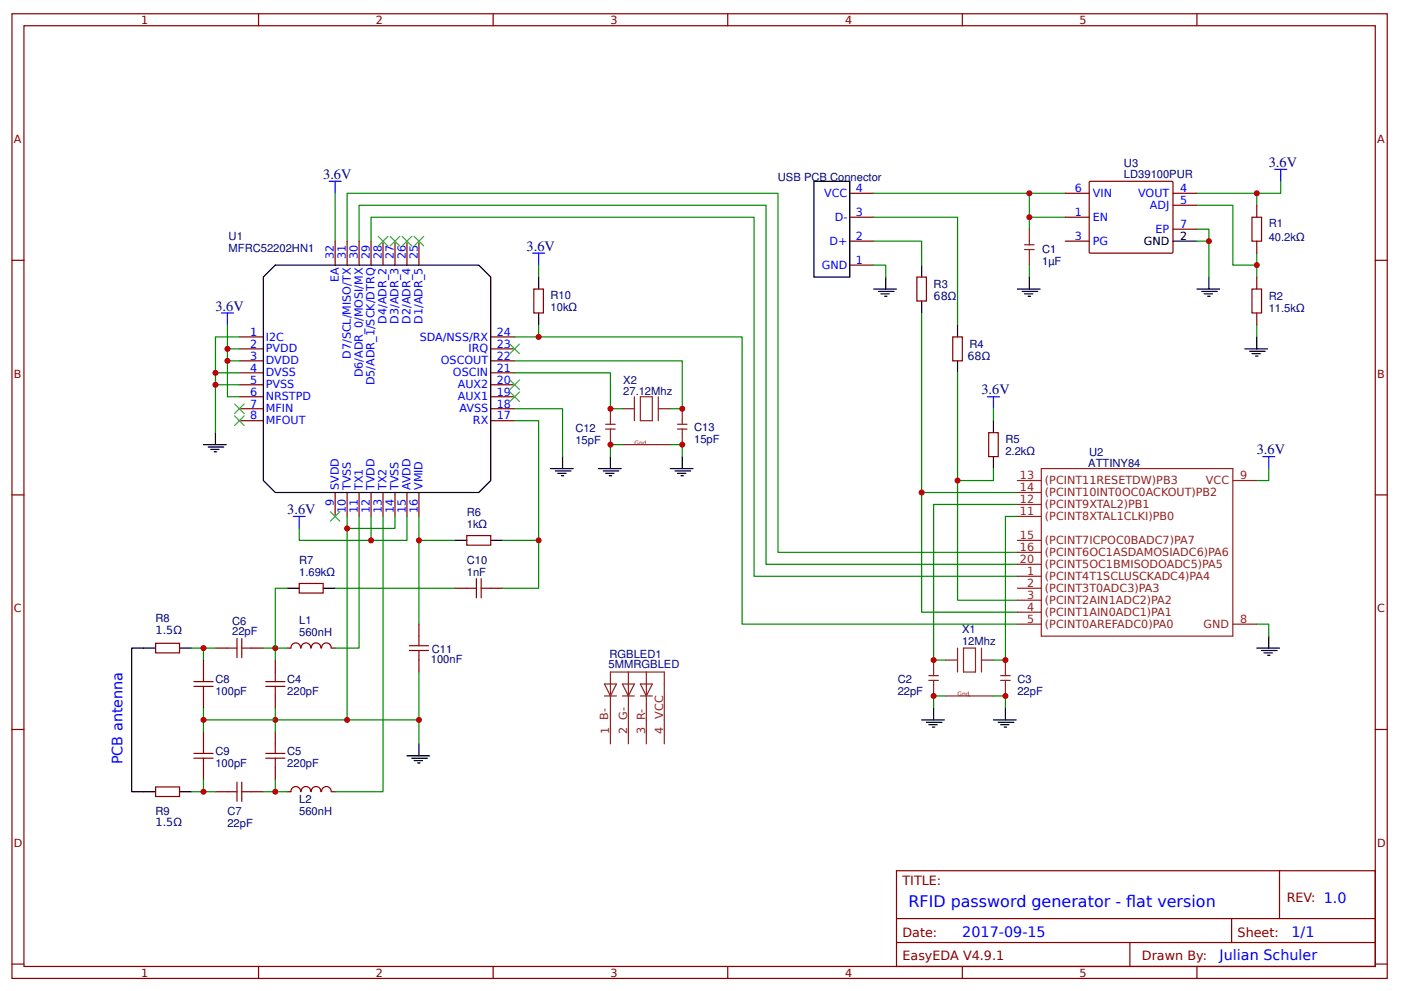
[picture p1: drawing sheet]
<svg xmlns="http://www.w3.org/2000/svg" width="310mm" height="219mm" viewBox="0 0 310 219" stroke-linecap="round" stroke-linejoin="round" font-family="sans-serif">
<g fill="none" stroke="#800" stroke-width=".26">
<path d="M2.6 3h304.1v213.3h-304.1zM5.3 5.7h298.7v208h-298.7zM57.1 3v2.7M109 3v2.7M160.9 3v2.7M212.7 3v2.7M264.6 3v2.7M2.6 57.5h2.7M304 57.5h2.7M2.6 109.4h2.7M304 109.4h2.7M2.6 161.3h2.7"/>
<path d="M304 161.3h2.7M198.2 192.5h105.8v21.2h-105.8zM282.8 192.5v10.6M2.6 213.1h2.7M57.1 213.7v2.6M109 213.7v2.6M160.9 213.7v2.6M198.2 203.1h105.8M198.2 208.4h105.8M212.7 213.7v2.6M249.8 208.4v5.3M264.6 213.7v2.6"/>
<path d="M272.3 203.1v5.3M304 213.1h2.7"/>
</g>
<path d="M264.6 42.7h13.2v2.7M264.6 45.4h7.9v13.2h5.3v-2.6M277.8 58.6v2.7" fill="none" stroke="#080" stroke-width=".26"/>
<circle cx="277.8" cy="58.6" r=".66" fill="#c00"/>
<path d="M227.5 48v2.7M235.5 42.7h-8v5.3h8" fill="none" stroke="#080" stroke-width=".26"/>
<circle cx="227.5" cy="48" r=".66" fill="#c00"/>
<path d="M187.9 58.6h5.2M187.9 53.3h5.2M187.9 48h5.2M187.9 42.7h5.2M202.7 61.3h2.1v5.2h-2.1zM210.6 74.5h2.1v5.3h-2.1zM218.5 95.6h2.2v5.3h-2.2z" fill="none" stroke="#800" stroke-width=".26"/>
<g fill="none" stroke="#000" stroke-width=".26">
<path d="M179.9 40.1h8v21.2h-8zM203.7 58.6v2.7M193.1 63.9h5.1M194.2 64.4h3.4M194.7 65h1.9M195.5 65.5h.6M195.8 61.3v2.6M203.7 66.5v2.7M211.7 71.8v2.7M211.7 79.8v2.6M224.9 63.9h5M226 64.4h3.4"/>
<path d="M226.5 65h1.8M227.3 65.5h.5M227.5 61.3v2.6M264.6 63.9h5M265.6 64.4h3.5M266.2 65h1.8M267 65.5h.5M267.2 61.3v2.6M275.2 77.1h5M276.2 77.7h3.5M276.8 78.2h1.8M277.5 78.7h.6"/>
<path d="M277.8 74.5v2.6M219.6 93v2.6M219.6 100.9v2.7M203.7 159.1h5.1M204.8 159.7h3.4M206.4 156.5v2.6M219.6 159.1h5M220.7 159.7h3.4M222.2 156.5v2.6M277.8 143.3h5M278.9 143.8h3.4M279.4 144.3h1.9"/>
<path d="M280.2 144.9h.5M280.5 140.6v2.7M205.3 160.2h1.9M206.1 160.7h.5M221.2 160.2h1.8M222 160.7h.5"/>
</g>
<path d="M193.1 48h18.6v23.8M193.1 53.3h10.6v5.3M193.1 42.7h34.4M227.5 58.6v2.7M277.8 71.8v2.7M277.8 138h2.7v2.6M209 153.9h-2.6v2.6M219.6 153.9h2.6v2.6" fill="none" stroke="#080" stroke-width=".26"/>
<g fill="none" stroke="#8d2323" stroke-width=".26">
<path d="M205.3 150.4h2.1M205.3 149.4h2.1M206.4 145.9v3.5M206.4 150.4v3.5M209 145.9h2.7M209 153.9h10.6M211.7 143.3v5.3M213 143.3h2.6v5.3h-2.6zM217 143.3v5.3M217 145.9h2.6M221.2 150.4h2.1M221.2 149.4h2.1"/>
<path d="M222.2 145.9v3.5M222.2 150.4v3.5"/>
</g>
<circle cx="227.5" cy="42.7" r=".66" fill="#c00"/>
<path d="M193.1 58.6h2.7v2.7M283.1 40.1v2.6h-5.3M203.7 69.2v66.1h21.2M211.7 82.4v50.3h13.2" fill="none" stroke="#080" stroke-width=".26"/>
<path d="M281.8 37.4h2.6M283.1 37.4v2.7M279.1 100.9h2.7M280.5 100.9v2.7" fill="none" stroke="#00f" stroke-width=".26"/>
<circle cx="277.8" cy="42.7" r=".66" fill="#c00"/>
<path d="M264.6 53.3h2.6v8M264.6 50.7h2.6v2.6M280.5 103.6v2.6h-2.7" fill="none" stroke="#080" stroke-width=".26"/>
<path d="M235.5 42.7h5.3M235.5 48h5.3M235.5 53.3h5.3M240.8 40.2l.2-.1h18.2l.1 .2v15.5l-.3 .2-18.1-.1-.1-.2zM259.3 42.7h5.3M259.3 45.4h5.3M259.3 50.7h5.3" fill="none" stroke="#800" stroke-width=".26"/>
<path d="M259.3 53.3h5.3" fill="none" stroke="#000" stroke-width=".26"/>
<circle cx="267.2" cy="53.3" r=".66" fill="#c00"/>
<path d="M276.8 48h2.1v5.3h-2.1zM276.8 63.9h2.1v5.3h-2.1zM58.7 151.7h4.3M58.7 150.7h4.3M60.9 148.6v2.1M60.9 151.7v2.2M58.7 167.6h4.3M58.7 166.6h4.3M60.9 164.4v2.2M60.9 167.6v2.1" fill="none" stroke="#a00000" stroke-width=".26"/>
<g fill="none" stroke="#800" stroke-width=".26">
<path d="M74.1 53.3v5.3M76.7 53.3v5.3M79.4 53.3v5.3M82 53.3v5.3M84.7 53.3v5.3M87.3 53.3v5.3M90 53.3v5.3M92.6 53.3v5.3M277.8 45.4v2.6M277.8 53.3v2.7M52.9 74.5h5.3M52.9 77.1h5.3"/>
<path d="M52.9 79.8h5.3M108.5 74.5h5.3M108.5 77.1h5.3M108.5 79.8h5.3M277.8 61.3v2.6M277.8 69.2v2.6M52.9 82.4h5.3M52.9 85.1h5.3M52.9 87.7h5.3M52.9 90.4h5.3M52.9 93h5.3M108.5 82.4h5.3"/>
<path d="M108.5 85.1h5.3M108.5 87.7h5.3M108.5 90.4h5.3M108.5 93h5.3M74.1 108.9v5.3M76.7 108.9v5.3M79.4 108.9v5.3M82 108.9v5.3M84.7 108.9v5.3M87.3 108.9v5.3M90 108.9v5.3M92.6 108.9v5.3"/>
<path d="M60.9 145.9v2.7M60.9 153.9v2.6M63.5 143.3h.8M64.3 143.3a1.06 1.06 0 0 1 1.1-1.2 1.06 1.06 0 0 1 1 1.2M66.6 143.3a1.06 1.06 0 0 1 1-1.2 1.06 1.06 0 0 1 1.1 1.2M68.8 143.3a1.06 1.06 0 0 1 1.1-1.2 1.06 1.06 0 0 1 1 1.2M71.1 143.3a1.06 1.06 0 0 1 1-1.2 1.06 1.06 0 0 1 1.1 1.2M73.3 143.3h.8M60.9 161.8v2.6M60.9 169.7v2.7M63.5 175h.8M64.3 175a1.06 1.06 0 0 1 1.1-1.1 1.06 1.06 0 0 1 1 1.1"/>
<path d="M66.6 175a1.06 1.06 0 0 1 1-1.1 1.06 1.06 0 0 1 1.1 1.1M68.8 175a1.06 1.06 0 0 1 1.1-1.1 1.06 1.06 0 0 1 1 1.1M71.1 175a1.06 1.06 0 0 1 1-1.1 1.06 1.06 0 0 1 1.1 1.1M73.3 175h.8"/>
</g>
<path d="M60.9 58.6h44.9l2.7 2.7v44.9l-2.7 2.7h-44.9l-2.7-2.7v-44.9zM45 98.3h5M46 98.8h3.5M46.6 99.4h1.8M47.4 99.9h.5M47.6 95.6v2.7M90 167.1h5M91 167.6h3.5M91.5 168.1h1.9M92.3 168.7h.6M92.6 164.4v2.7" fill="none" stroke="#000" stroke-width=".26"/>
<g fill="#000" stroke="#3c3" stroke-width=".26">
<path d="M83.6 52.3l2.1 2.1zM83.6 54.4l2.1-2.1z"/>
<path d="M86.3 52.3l2.1 2.1zM88.4 52.3l-2.1 2.1z"/>
<path d="M88.9 52.3l2.1 2.1zM91 52.3l-2.1 2.1z"/>
<path d="M91.5 52.3l2.2 2.1zM91.5 54.4l2.2-2.1z"/>
<path d="M112.7 76.1l2.1 2.1zM114.8 76.1l-2.1 2.1z"/>
<path d="M51.9 89.3l2.1 2.1zM54 89.3l-2.1 2.1z"/>
<path d="M51.9 91.9l2.1 2.2zM51.9 94.1l2.1-2.2z"/>
<path d="M112.7 86.7l2.1 2.1zM114.8 86.7l-2.1 2.1z"/>
<path d="M112.7 84l2.1 2.1zM114.8 84l-2.1 2.1z"/>
<path d="M73 113.1l2.1 2.1zM75.1 113.1l-2.1 2.1z"/>
</g>
<path d="M48.9 69.2h2.7M50.3 69.2v2.6M64.8 114.2h2.7M66.1 114.2v2.6" fill="none" stroke="#00f" stroke-width=".26"/>
<path d="M50.3 71.8v5.3h2.6M76.7 114.2v2.6h10.6v-2.6M76.7 116.8v42.3h-15.8M79.4 114.2v29.1h-5.3M82 114.2v5.3h8v-5.3M60.9 156.5v5.3M63.5 143.3h-2.6v2.6M60.9 172.4v2.6h2.6" fill="none" stroke="#080" stroke-width=".26"/>
<circle cx="60.9" cy="159.1" r=".66" fill="#c00"/>
<path d="M74.1 42.7v10.6M50.3 77.1v2.7h2.6M52.9 74.5h-5.3v21.1M47.6 82.4h5.3M113.8 93h5.3v26.5h-8M66.1 116.8v2.7h15.9M84.7 114.2v60.8h-10.6M92.6 114.2v5.3h7.9M203.7 108.9h21.2M224.9 114.2h-2.7v31.7h-2.6M224.9 111.5h-18.5v34.4h2.6" fill="none" stroke="#080" stroke-width=".26"/>
<path d="M72.8 40.1h2.6M74.1 40.1v2.6" fill="none" stroke="#00f" stroke-width=".26"/>
<path d="M100.5 119.5h2.7M108.5 119.5h2.6" fill="none" stroke="#000" stroke-width=".26"/>
<path d="M103.2 118.4h5.3v2.1h-5.3z" fill="none" stroke="#800" stroke-width=".26"/>
<circle cx="203.7" cy="108.9" r=".66" fill="#c00"/>
<path d="M82 53.3v-5.3h84.7v79.4h58.2" fill="none" stroke="#080" stroke-width=".26"/>
<g fill="#c00">
<circle cx="222.3" cy="153.9" r=".66"/>
<circle cx="222.3" cy="145.9" r=".66"/>
<circle cx="206.4" cy="153.9" r=".66"/>
<circle cx="206.4" cy="145.9" r=".66"/>
</g>
<path d="M76.7 53.3v-10.6h95.3v79.4h52.9M79.4 53.3v-7.9h89.9v79.4h55.6" fill="none" stroke="#080" stroke-width=".26"/>
<circle cx="50.3" cy="77.1" r=".66" fill="#c00"/>
<path d="M50.3 79.8v7.9h2.6" fill="none" stroke="#080" stroke-width=".26"/>
<circle cx="50.3" cy="79.8" r=".66" fill="#c00"/>
<path d="M47.6 85.1h5.3" fill="none" stroke="#080" stroke-width=".26"/>
<g fill="#c00">
<circle cx="82" cy="119.5" r=".66"/>
<circle cx="47.6" cy="85.1" r=".66"/>
<circle cx="47.6" cy="82.4" r=".66"/>
</g>
<path d="M50.3 143.3h2.1M52.4 141.2v4.2M53.4 141.2v4.2M53.4 143.3h2.2M50.3 175h2.1M52.4 172.9v4.2M53.4 172.9v4.2M53.4 175h2.2" fill="none" stroke="#a00000" stroke-width=".26"/>
<path d="M47.6 143.3h2.7M55.6 143.3h2.6M47.6 175h2.7M55.6 175h2.6" fill="none" stroke="#800" stroke-width=".26"/>
<path d="M58.2 175h2.7" fill="none" stroke="#080" stroke-width=".26"/>
<circle cx="60.9" cy="175" r=".66" fill="#c00"/>
<path d="M58.2 143.3h2.7" fill="none" stroke="#080" stroke-width=".26"/>
<circle cx="60.9" cy="143.3" r=".66" fill="#c00"/>
<path d="M42.9 151.7h4.2M42.9 150.7h4.2M45 148.6v2.1M45 151.7v2.2M42.9 167.6h4.2M42.9 166.6h4.2M45 164.4v2.2M45 167.6v2.1" fill="none" stroke="#a00000" stroke-width=".26"/>
<path d="M45 145.9v2.7M45 153.9v2.6M45 161.8v2.6M45 169.7v2.7" fill="none" stroke="#800" stroke-width=".26"/>
<path d="M45 156.5v5.3M45 159.1h15.9" fill="none" stroke="#080" stroke-width=".26"/>
<circle cx="45" cy="159.1" r=".66" fill="#c00"/>
<path d="M119.1 119.5v10.5h-8M63.5 130h-2.6v13.3M74.1 130h26.4M47.6 143.3h-2.6v2.6M45 172.4v2.6h2.6" fill="none" stroke="#080" stroke-width=".26"/>
<path d="M63.5 130h2.6M71.4 130h2.7" fill="none" stroke="#000" stroke-width=".26"/>
<path d="M66.1 129h5.3v2.1h-5.3zM100.5 130h2.7M108.5 130h2.6" fill="none" stroke="#800" stroke-width=".26"/>
<path d="M103.2 130h2.1M105.3 127.9v4.3M106.4 127.9v4.3M106.4 130h2.1" fill="none" stroke="#a00000" stroke-width=".26"/>
<g fill="#c00">
<circle cx="76.7" cy="116.8" r=".66"/>
<circle cx="119.1" cy="119.5" r=".66"/>
</g>
<path d="M90.5 142.7h4.2M90.5 143.8h4.2M92.6 140.6v2.1M92.6 143.8v2.1" fill="none" stroke="#a00000" stroke-width=".26"/>
<path d="M92.6 138v2.6M92.6 145.9v2.7" fill="none" stroke="#800" stroke-width=".26"/>
<path d="M92.6 119.5v18.5" fill="none" stroke="#080" stroke-width=".26"/>
<circle cx="92.6" cy="119.5" r=".66" fill="#c00"/>
<path d="M76.7 159.1h15.9M92.6 148.6v15.8" fill="none" stroke="#080" stroke-width=".26"/>
<g fill="#c00">
<circle cx="76.7" cy="159.1" r=".66"/>
<circle cx="92.6" cy="159.1" r=".66"/>
</g>
<g fill="none" stroke="#8d2323" stroke-width=".26">
<path d="M226.5 55.2h2.1M226.5 54.1h2.1M227.5 50.7v3.4M227.5 55.2v3.4M133.9 94.9h2.1M133.9 93.8h2.1M134.9 90.4v3.4M134.9 94.9v3.4M137.6 90.4h2.6M137.6 98.3h10.6M140.2 87.7v5.3M141.6 87.7h2.6v5.3h-2.6z"/>
<path d="M145.5 87.7v5.3M145.5 90.4h2.7M149.8 94.9h2.1M149.8 93.8h2.1M150.8 90.4v3.4M150.8 94.9v3.4"/>
</g>
<path d="M132.3 103.6h5M133.3 104.1h3.5M133.9 104.6h1.8M134.7 105.2h.5M134.9 100.9v2.7M148.2 103.6h5M149.2 104.1h3.5M149.8 104.6h1.8M150.5 105.2h.6M150.8 100.9v2.7" fill="none" stroke="#000" stroke-width=".26"/>
<path d="M113.8 79.8h37v10.6h-2.6M137.6 98.3h-2.7v2.6" fill="none" stroke="#080" stroke-width=".26"/>
<circle cx="134.9" cy="98.3" r=".66" fill="#c00"/>
<path d="M148.2 98.3h2.6v2.6" fill="none" stroke="#080" stroke-width=".26"/>
<circle cx="150.8" cy="98.3" r=".66" fill="#c00"/>
<path d="M113.8 82.4h21.1v8h2.7" fill="none" stroke="#080" stroke-width=".26"/>
<g fill="#c00">
<circle cx="134.9" cy="90.4" r=".66"/>
<circle cx="150.8" cy="90.4" r=".66"/>
</g>
<path d="M121.7 103.6h5M122.8 104.1h3.4M123.3 104.6h1.8M124.1 105.2h.5M124.4 100.9v2.7M31.7 143.3h2.7M39.7 143.3h2.6M31.7 175h2.7M39.7 175h2.6" fill="none" stroke="#000" stroke-width=".26"/>
<path d="M113.8 90.4h10.6v10.5M42.3 143.3h2.7" fill="none" stroke="#080" stroke-width=".26"/>
<path d="M34.4 142.2h5.3v2.1h-5.3zM34.4 174h5.3v2.1h-5.3z" fill="none" stroke="#800" stroke-width=".26"/>
<circle cx="45" cy="143.3" r=".66" fill="#c00"/>
<path d="M42.3 175h2.7" fill="none" stroke="#080" stroke-width=".26"/>
<circle cx="45" cy="175" r=".66" fill="#c00"/>
<g fill="none" stroke="#8d2323" stroke-width=".26">
<path d="M224.9 106.2h5.3M224.9 119.5h5.3M224.9 114.2h5.3M224.9 111.5h5.3M224.9 108.9h5.3M230.2 103.6h42.3v37h-42.3zM272.5 106.2h5.3M224.9 130h5.3M224.9 132.7h5.3M224.9 135.3h5.3M224.9 138h5.3M224.9 127.4h5.3"/>
<path d="M224.9 124.8h5.3M224.9 122.1h5.3M272.5 138h5.3"/>
</g>
<path d="M31.7 143.3h-2.6v31.7h2.6" fill="none" stroke="#000" stroke-width=".26"/>
<path d="M218.3 87.7h2.6M219.6 87.7v2.7" fill="none" stroke="#00f" stroke-width=".26"/>
<path d="M219.6 90.4v2.6M219.6 103.6v2.6h-7.9" fill="none" stroke="#080" stroke-width=".26"/>
<circle cx="211.7" cy="106.2" r=".66" fill="#c00"/>
<path d="M113.8 74.5h50.2v63.5h60.9M119.1 71.8v2.7" fill="none" stroke="#080" stroke-width=".26"/>
<path d="M119.1 61.3v2.6M119.1 69.2v2.6" fill="none" stroke="#000" stroke-width=".26"/>
<path d="M118 63.9h2.1v5.3h-2.1z" fill="none" stroke="#800" stroke-width=".26"/>
<circle cx="119.1" cy="74.5" r=".66" fill="#c00"/>
<path d="M117.7 56h2.7M119.1 56v2.6" fill="none" stroke="#00f" stroke-width=".26"/>
<path d="M119.1 58.6v2.7" fill="none" stroke="#080" stroke-width=".26"/>
<path d="M133.6 151.2h2.7l-1.4 2.7zM133.6 153.9h2.7M137.6 151.2h2.6l-1.3 2.7zM137.6 153.9h2.6M138.9 148.6v15.8M141.6 151.2h2.6l-1.3 2.7zM141.6 153.9h2.6M142.9 148.6v15.8M134.9 164.4v-15.8h11.9v15.8" fill="none" stroke="#8d2323" stroke-width=".26"/>
<g font-size="3.5" fill="#00f">
<text x="200.8" y="200.4">RFID password generator - fat version</text>
<text x="249" y="200.4">l</text>
</g>
<g font-size="3.2" fill="#000080">
<text x="71.4" y="39.6">3.6V</text>
<text x="280.5" y="36.9">3.6V</text>
<text x="116.4" y="55.4">3.6V</text>
<text x="47.6" y="68.7">3.6V</text>
<text x="217" y="87.2">3.6V</text>
<text x="277.8" y="100.4">3.6V</text>
<text x="63.5" y="113.6">3.6V</text>
</g>
<g font-size="3.2" fill="#00f">
<text x="27" y="169" transform="rotate(-90 27 169)">PCB antenna</text>
<text x="212.7" y="207">2017-09-15</text>
<text x="285.5" y="207">1/1</text>
<text x="269.6" y="212.3">Julian Schuler</text>
</g>
<g font-size="2.8" fill="#800">
<text x="199.5" y="195.7">TITLE:</text>
<text x="284.4" y="199.4">REV: 1.0</text>
<text x="199.5" y="207">Date:</text>
<text x="273.6" y="207">Sheet:</text>
<text x="199.5" y="212.3">EasyEDA V4.9.1</text>
<text x="252.4" y="212.3">Drawn By:</text>
</g>
<g font-size="2.5" fill="#800">
<text x="31.2" y="5.3">1</text>
<text x="83.1" y="5.3">2</text>
<text x="134.9" y="5.3">3</text>
<text x="186.8" y="5.3">4</text>
<text x="238.7" y="5.3">5</text>
<text x="3" y="31.6">A</text>
<text x="304.4" y="31.6">A</text>
<text x="3" y="83.5">B</text>
<text x="304.4" y="83.5">B</text>
<text x="3" y="135.3">C</text>
<text x="304.4" y="135.3">C</text>
<text x="3" y="187.2">D</text>
<text x="304.4" y="187.2">D</text>
<text x="31.2" y="215.9">1</text>
<text x="83.1" y="215.9">2</text>
<text x="134.9" y="215.9">3</text>
<text x="186.8" y="215.9">4</text>
<text x="238.7" y="215.9">5</text>
</g>
<g font-size="2.5" fill="#000080">
<text x="172" y="40">USB PCB Connector</text>
<text x="248.5" y="39.3">LD39100PUR</text>
<text x="248.5" y="36.9">U3</text>
<text x="50.5" y="53">U1</text>
<text x="280.5" y="53.2">40.2kΩ</text>
<text x="280.5" y="50.3">R1</text>
<text x="50.5" y="55.7">MFRC52202HN1</text>
<text x="230.4" y="58.5">1µF</text>
<text x="230.4" y="55.8">C1</text>
<text x="206.4" y="63.8">R3</text>
<text x="121.7" y="68.8">10kΩ</text>
<text x="121.7" y="66.1">R10</text>
<text x="206.4" y="66.4">68Ω</text>
<text x="280.5" y="69.1">11.5kΩ</text>
<text x="280.5" y="66.4">R2</text>
<text x="214.3" y="77">R4</text>
<text x="213.9" y="79.6">68Ω</text>
<text x="137.8" y="87.3">27.12Mhz</text>
<text x="137.8" y="85">X2</text>
<text x="127.2" y="95.5">C12</text>
<text x="153.5" y="95.2">C13</text>
<text x="127.2" y="98.2">15pF</text>
<text x="153.5" y="97.9">15pF</text>
<text x="222.2" y="100.5">2.2kΩ</text>
<text x="222.2" y="97.9">R5</text>
<text x="240.8" y="100.8">U2</text>
<text x="240.6" y="103.2">ATTINY84</text>
<text x="103.2" y="116.7">1kΩ</text>
<text x="103.2" y="114">R6</text>
<text x="66.1" y="124.6">R7</text>
<text x="103.2" y="124.6">C10</text>
<text x="66.1" y="127.3">1.69kΩ</text>
<text x="103.2" y="127.3">1nF</text>
<text x="34.4" y="137.6">R8</text>
<text x="66.1" y="137.8">L1</text>
<text x="34.4" y="140.2">1.5Ω</text>
<text x="51.3" y="140.4">22pF</text>
<text x="51.3" y="138.2">C6</text>
<text x="66.1" y="140.5">560nH</text>
<text x="212.7" y="142.5">12Mhz</text>
<text x="212.7" y="140">X1</text>
<text x="95.2" y="146.5">100nF</text>
<text x="95.4" y="144.4">C11</text>
<text x="134.5" y="147.8">5MMRGBLED</text>
<text x="134.7" y="145.4">RGBLED1</text>
<text x="47.6" y="153.7">100pF</text>
<text x="47.6" y="151.1">C8</text>
<text x="63.5" y="153.7">220pF</text>
<text x="63.5" y="151.1">C4</text>
<text x="198.4" y="153.7">22pF</text>
<text x="198.4" y="151.1">C2</text>
<text x="224.9" y="153.7">22pF</text>
<text x="224.9" y="151.1">C3</text>
<text x="47.6" y="167">C9</text>
<text x="63.5" y="167">C5</text>
<text x="47.6" y="169.6">100pF</text>
<text x="63.5" y="169.6">220pF</text>
<text x="66.1" y="177.5">L2</text>
<text x="34.4" y="182.6">1.5Ω</text>
<text x="34.4" y="180.2">R9</text>
<text x="50.3" y="182.8">22pF</text>
<text x="50.3" y="180.2">C7</text>
<text x="66.1" y="180.2">560nH</text>
</g>
<g font-size="2.5" fill="#00f">
<text x="182.2" y="43.5">VCC</text>
<text x="189.2" y="47.8">3</text>
<text x="189.2" y="42.5">4</text>
<text x="237.6" y="42.5">6</text>
<text x="237.6" y="47.8">1</text>
<text x="241.6" y="43.5">VIN</text>
<text x="251.6" y="43.5">VOUT</text>
<text x="254.2" y="46.2">ADJ</text>
<text x="260.9" y="45.1">5</text>
<text x="260.9" y="42.5">4</text>
<text x="184.5" y="48.8">D-</text>
<text x="189.2" y="53">2</text>
<text x="237.6" y="53">3</text>
<text x="241.6" y="48.8">EN</text>
<text x="255.4" y="51.5">EP</text>
<text x="260.9" y="50.4">7</text>
<text x="73.8" y="57.3" transform="rotate(-90 73.8 57.3)">32</text>
<text x="76.5" y="57.3" transform="rotate(-90 76.5 57.3)">31</text>
<text x="79.1" y="57.3" transform="rotate(-90 79.1 57.3)">30</text>
<text x="81.8" y="57.3" transform="rotate(-90 81.8 57.3)">29</text>
<text x="84.4" y="57.3" transform="rotate(-90 84.4 57.3)">28</text>
<text x="87" y="57.3" transform="rotate(-90 87 57.3)">27</text>
<text x="89.7" y="57.3" transform="rotate(-90 89.7 57.3)">26</text>
<text x="92.3" y="57.3" transform="rotate(-90 92.3 57.3)">25</text>
<text x="181.7" y="59.4">GND</text>
<text x="183.4" y="54.1">D+</text>
<text x="189.2" y="58.3">1</text>
<text x="241.6" y="54.1">PG</text>
<text x="74.9" y="62.4" transform="rotate(-90 74.9 62.4)">EA</text>
<text x="85.5" y="71.6" transform="rotate(-90 85.5 71.6)">D4/ADR_2</text>
<text x="88.1" y="71.6" transform="rotate(-90 88.1 71.6)">D3/ADR_3</text>
<text x="90.8" y="71.6" transform="rotate(-90 90.8 71.6)">D2/ADR_4</text>
<text x="93.4" y="71.6" transform="rotate(-90 93.4 71.6)">D1/ADR_5</text>
<text x="55.3" y="74.2">1</text>
<text x="55.3" y="76.9">2</text>
<text x="58.7" y="75.3">I2C</text>
<text x="58.7" y="77.9">PVDD</text>
<text x="92.8" y="75.3">SDA/NSS/RX</text>
<text x="103.6" y="77.9">IRQ</text>
<text x="109.8" y="76.9">23</text>
<text x="109.8" y="74.2">24</text>
<text x="55.3" y="79.5">3</text>
<text x="55.3" y="82.2">4</text>
<text x="58.7" y="80.6">DVDD</text>
<text x="58.7" y="83.2">DVSS</text>
<text x="77.5" y="79.4" transform="rotate(-90 77.5 79.4)">D7/SCL/MISO/TX</text>
<text x="80.2" y="83.4" transform="rotate(-90 80.2 83.4)">D6/ADR_0/MOSI/MX</text>
<text x="97.5" y="80.6">OSCOUT</text>
<text x="100.1" y="83.2">OSCIN</text>
<text x="109.8" y="82.2">21</text>
<text x="109.8" y="79.5">22</text>
<text x="55.3" y="84.8">5</text>
<text x="55.3" y="87.4">6</text>
<text x="58.7" y="85.9">PVSS</text>
<text x="58.7" y="88.5">NRSTPD</text>
<text x="82.8" y="85.2" transform="rotate(-90 82.8 85.2)">D5/ADR_1/SCK/DTRQ</text>
<text x="101.2" y="88.5">AUX1</text>
<text x="101.2" y="85.9">AUX2</text>
<text x="109.8" y="87.4">19</text>
<text x="109.8" y="84.8">20</text>
<text x="55.3" y="90.1">7</text>
<text x="55.3" y="92.7">8</text>
<text x="58.7" y="91.1">MFIN</text>
<text x="58.7" y="93.8">MFOUT</text>
<text x="101.6" y="91.1">AVSS</text>
<text x="104.5" y="93.8">RX</text>
<text x="109.8" y="92.7">17</text>
<text x="109.8" y="90.1">18</text>
<text x="73.8" y="111.8" transform="rotate(-90 73.8 111.8)">9</text>
<text x="74.9" y="108.3" transform="rotate(-90 74.9 108.3)">SVDD</text>
<text x="76.5" y="113.3" transform="rotate(-90 76.5 113.3)">10</text>
<text x="77.5" y="108.3" transform="rotate(-90 77.5 108.3)">TVSS</text>
<text x="79.1" y="113.3" transform="rotate(-90 79.1 113.3)">11</text>
<text x="80.2" y="108.3" transform="rotate(-90 80.2 108.3)">TX1</text>
<text x="81.8" y="113.3" transform="rotate(-90 81.8 113.3)">12</text>
<text x="82.8" y="108.3" transform="rotate(-90 82.8 108.3)">TVDD</text>
<text x="84.4" y="113.3" transform="rotate(-90 84.4 113.3)">13</text>
<text x="85.5" y="108.3" transform="rotate(-90 85.5 108.3)">TX2</text>
<text x="87" y="113.3" transform="rotate(-90 87 113.3)">14</text>
<text x="88.1" y="108.3" transform="rotate(-90 88.1 108.3)">TVSS</text>
<text x="89.7" y="113.3" transform="rotate(-90 89.7 113.3)">15</text>
<text x="90.8" y="108.3" transform="rotate(-90 90.8 108.3)">AVDD</text>
<text x="92.3" y="113.3" transform="rotate(-90 92.3 113.3)">16</text>
<text x="93.4" y="108.3" transform="rotate(-90 93.4 108.3)">VMID</text>
</g>
<g font-size="2.5">
<text x="260.9" y="53">2</text>
<text x="252.8" y="54.1">GND</text>
</g>
<g font-size="2.5" fill="#8d2323">
<text x="225.5" y="106">13</text>
<text x="231" y="107">(PCINT11RESETDW)PB3</text>
<text x="266.6" y="107">VCC</text>
<text x="274.1" y="106">9</text>
<text x="225.5" y="113.9">11</text>
<text x="225.5" y="111.3">12</text>
<text x="225.5" y="108.6">14</text>
<text x="231" y="112.3">(PCINT9XTAL2)PB1</text>
<text x="231" y="109.7">(PCINT10INT0OC0ACKOUT)PB2</text>
<text x="225.5" y="119.2">15</text>
<text x="231" y="115">(PCINT8XTAL1CLKI)PB0</text>
<text x="225.5" y="124.5">20</text>
<text x="225.5" y="121.8">16</text>
<text x="231" y="125.5">(PCINT5OC1BMISODOADC5)PA5</text>
<text x="231" y="122.9">(PCINT6OC1ASDAMOSIADC6)PA6</text>
<text x="231" y="120.3">(PCINT7ICPOC0BADC7)PA7</text>
<text x="227" y="129.8">2</text>
<text x="227" y="127.1">1</text>
<text x="231" y="130.8">(PCINT3T0ADC3)PA3</text>
<text x="231" y="128.2">(PCINT4T1SCLUSCKADC4)PA4</text>
<text x="227" y="132.4">3</text>
<text x="227" y="135.1">4</text>
<text x="227" y="137.7">5</text>
<text x="231" y="133.5">(PCINT2AIN1ADC2)PA2</text>
<text x="231" y="136.1">(PCINT1AIN0ADC1)PA1</text>
<text x="274.1" y="137.7">8</text>
<text x="231" y="138.8">(PCINT0AREFADC0)PA0</text>
<text x="266.1" y="138.8">GND</text>
<text x="146.6" y="158.9" transform="rotate(-90 146.6 158.9)">VCC</text>
<text x="134.7" y="162.3" transform="rotate(-90 134.7 162.3)">1 B-</text>
<text x="138.6" y="162.3" transform="rotate(-90 138.6 162.3)">2 G-</text>
<text x="142.6" y="162.3" transform="rotate(-90 142.6 162.3)">3 R-</text>
<text x="146.6" y="162.3" transform="rotate(-90 146.6 162.3)">4</text>
</g>
<g font-size="1.3" fill="#8d2323">
<text x="140.2" y="98.3">Gnd</text>
<text x="211.7" y="153.9">Gnd</text>
</g>
</svg>
